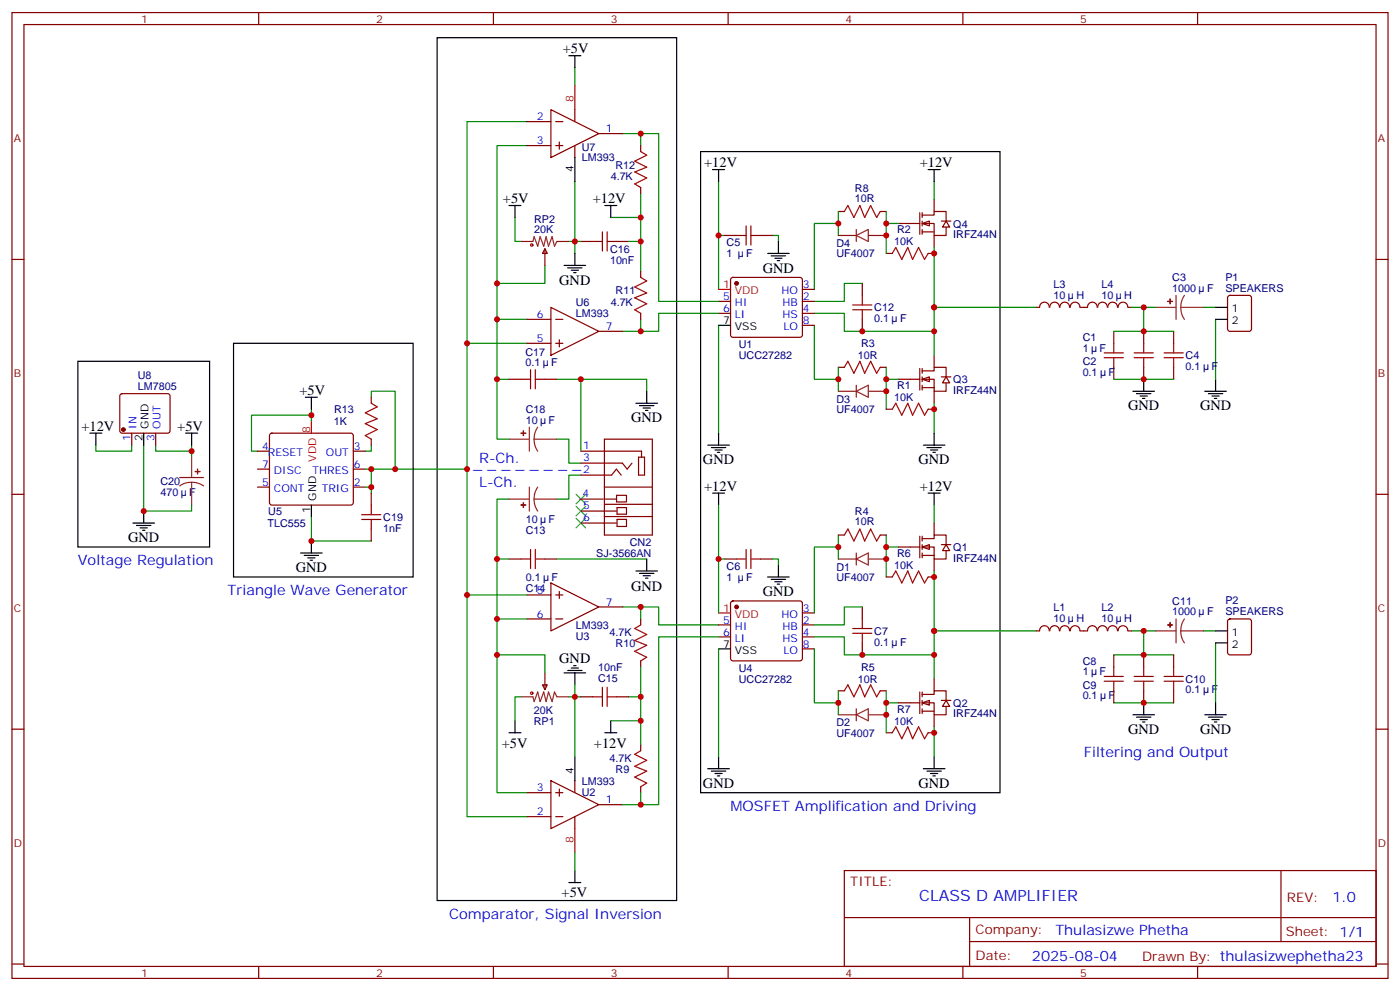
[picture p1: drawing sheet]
<svg xmlns="http://www.w3.org/2000/svg" width="412mm" height="292mm" viewBox="0 0 412 292" stroke-linecap="round" stroke-linejoin="round" font-family="sans-serif">
<g fill="none" stroke="#870000" stroke-width=".35">
<path d="M3.5 3.7h405.4v284.3h-405.4zM7.1 7.2h398.2v277.3h-398.2zM76.2 3.7v3.5M145.3 3.7v3.5M214.5 3.7v3.5M283.6 3.7v3.5M352.8 3.7v3.5M3.5 76.4h3.6M405.3 76.4h3.6M305.2 90.5h1M306.3 90.5a1.41 1.41 0 0 1 1.4-1.5 1.41 1.41 0 0 1 1.4 1.5M309.2 90.5a1.41 1.41 0 0 1 1.5-1.5 1.41 1.41 0 0 1 1.4 1.5"/>
<path d="M312.2 90.5a1.41 1.41 0 0 1 1.4-1.5 1.41 1.41 0 0 1 1.4 1.5M315.3 90.5a1.41 1.41 0 0 1 1.4-1.5 1.41 1.41 0 0 1 1.4 1.5M318.2 90.5h2.1M320.4 90.5a1.41 1.41 0 0 1 1.4-1.5 1.41 1.41 0 0 1 1.4 1.5M323.4 90.5a1.41 1.41 0 0 1 1.4-1.5 1.41 1.41 0 0 1 1.4 1.5M326.3 90.5a1.41 1.41 0 0 1 1.4-1.5 1.41 1.41 0 0 1 1.5 1.5M328.1 97.5v3.6M329.4 90.5a1.41 1.41 0 0 1 1.4-1.5 1.41 1.41 0 0 1 1.4 1.5M332.3 90.5h1.1M336.9 97.5v3.6M345.7 97.5v3.6M328.1 108.1v3.6"/>
<path d="M336.9 108.1v3.6M345.7 108.1v3.6M3.5 145.5h3.6M246.9 157.5h1.8M259.3 157.5h1.8M405.3 145.5h3.6M213.4 164.6h3.6M215.4 177.1l.5-.2h19.8l.5 .2 .2 .5v16.3l-.3 .5-.4 .2h-19.8l-.5-.3-.2-.4v-16.3zM224 164.6h3.5M254 178.7v3.5M261.1 169.9h1.7M273.4 169.9h1.8"/>
<path d="M211.7 184h3.5M211.7 187.5h3.5M236.4 184h3.5M236.4 180.4h3.5M236.4 187.5h3.5M236.4 191h3.5M254 189.3v3.5M305.2 185.7h1M306.3 185.7a1.41 1.41 0 0 1 1.4-1.5 1.41 1.41 0 0 1 1.4 1.5M309.2 185.7a1.41 1.41 0 0 1 1.5-1.5 1.41 1.41 0 0 1 1.4 1.5M312.2 185.7a1.41 1.41 0 0 1 1.4-1.5 1.41 1.41 0 0 1 1.4 1.5M315.3 185.7a1.41 1.41 0 0 1 1.4-1.5 1.41 1.41 0 0 1 1.4 1.5"/>
<path d="M323.2 185.7a1.41 1.41 0 0 0-1.4-1.5 1.41 1.41 0 0 0-1.4 1.5h-2.2M323.4 185.7a1.41 1.41 0 0 1 1.4-1.5 1.41 1.41 0 0 1 1.4 1.5M326.3 185.7a1.41 1.41 0 0 1 1.4-1.5 1.41 1.41 0 0 1 1.5 1.5M328.1 192.8v3.5M329.4 185.7a1.41 1.41 0 0 1 1.4-1.5 1.41 1.41 0 0 1 1.4 1.5M332.3 185.7h1.1M336.9 192.8v3.5M345.7 192.8v3.5M3.5 214.7h3.6M246.9 203.4h1.8M259.3 203.4h1.8M261.1 215.7h1.7"/>
<path d="M273.4 215.7h1.8M328.1 203.4v3.5M336.9 203.4v3.5M345.7 203.4v3.5M405.3 214.7h3.6M248.7 256.3h156.6v28.2h-156.6zM377.3 256.3v20.9M248.7 270.1h156.5M285.6 277.2h119.6M285.6 270.1v14.2M3.5 283.8h3.6M76.2 284.5v3.5"/>
<path d="M145.3 284.5v3.5M214.5 284.5v3.5M283.6 284.5v3.5M352.8 284.5v3.5M405.3 283.8h3.6"/>
</g>
<g fill="none" stroke="#008700" stroke-width=".35">
<path d="M328.1 97.5h17.6M333.4 90.5h3.5v7M336.9 90.5h3.5M354.5 90.5h3.6M358.1 94v17.7M328.1 111.7h17.6M211.7 148.7v31.7M246.9 157.5v3.5M261.1 157.5v3.5M275.2 148.7v5.3M183.4 178.7h10.6v5.3h17.7M211.7 164.6h1.7"/>
<path d="M227.5 164.6h1.8v1.7M246.9 164.6v-3.6h-7v19.4M264.6 161h-3.5v8.9M275.2 168.1v31.7M211.7 191v31.8M239.9 191v15.9h7v3.5M275.2 185.7h30M328.1 192.8h17.6M333.4 185.7h3.5v7.1M336.9 185.7h3.5M354.5 185.7h3.6M358.1 189.3v17.6"/>
<path d="M246.9 203.4v3.5M261.1 206.9h3.5M261.1 203.4v12.3M275.2 214v8.8M328.1 206.9h17.6"/>
</g>
<g fill="none" stroke="#a10000" stroke-width=".35">
<path d="M325.3 103.9h5.6M325.3 105.3h5.6M328.1 101.1v2.8M328.1 105.3v2.8M334.1 103.9h5.6M334.1 105.3h5.6M336.9 101.1v2.8M336.9 105.3v2.8M342.9 103.9h5.6M342.9 105.3h5.6M345.7 101.1v2.8M345.7 105.3v2.8"/>
<path d="M248.7 157.5l1.1-1.7 1.7 3.5 1.8-3.5 1.4 3.5 1.8-3.5 1.7 3.5 1.1-1.8M217 164.6h2.8M219.8 161.7v5.7M221.2 164.6h2.8M221.2 161.7v5.7M262.8 169.9l1.1-1.8 1.7 3.5 1.8-3.5 1.4 3.5 1.8-3.5 1.7 3.5 1.1-1.7M251.2 186.4h5.6M251.2 185h5.6M254 182.2v2.8M254 186.4v2.9M325.3 199.1h5.6M328.1 196.3v2.8"/>
<path d="M334.1 199.1h5.6M336.9 196.3v2.8M342.9 199.1h5.6M345.7 196.3v2.8M248.7 203.4l1.1-1.8 1.7 3.5 1.8-3.5 1.4 3.5 1.8-3.5 1.7 3.5 1.1-1.7M262.8 215.7l1.1-1.7 1.7 3.5 1.8-3.5 1.4 3.5 1.8-3.5 1.7 3.5 1.1-1.8M325.3 200.6h5.6M328.1 200.6v2.8M334.1 200.6h5.6M336.9 200.6v2.8M342.9 200.6h5.6M345.7 200.6v2.8"/>
</g>
<g fill="none" stroke="#000" stroke-width=".35">
<path d="M128.8 11.1h70.5v254h-70.5zM206.4 44.6h88.2v188.8h-88.2zM333.7 115.2h6.4M334.8 115.9h4.2M335.8 116.6h2.2M336.5 117.3h.8M336.9 111.7v3.5M354.9 115.2h6.3M356 115.9h4.2M357 116.6h2.1M357.7 117.3h.7M358.1 111.7v3.5"/>
<path d="M209.9 145.2h3.5M211.7 145.2v3.5M273.4 145.2h3.5M275.2 145.2v3.5M226.1 169.9h6.4M227.2 170.6h4.2M228.2 171.3h2.2M229 172h.7M229.3 166.3v3.6M211.7 191h3.5M333.7 210.4h6.4M334.8 211.1h4.2"/>
<path d="M335.8 211.8h2.2M336.5 212.5h.8M336.9 206.9v3.5M354.9 210.4h6.3M356 211.1h4.2M357 211.8h2.1M357.7 212.5h.7M358.1 206.9v3.5M208.5 226.3h6.3M209.5 227h4.3M210.6 227.7h2.1M211.3 228.4h.7"/>
<path d="M211.7 222.8v3.5M272 226.3h6.3M273 227h4.3M274.1 227.7h2.1M274.8 228.4h.7M275.2 222.8v3.5"/>
</g>
<g fill="none" stroke="#8c2424" stroke-width=".35">
<path d="M340.4 90.5h6M346.4 87v7M347.8 90.5l.3 1.8 .8 1.7M347.8 90.5h6.7M348.9 87l-.8 1.6-.3 1.9M246.9 164.6h5.3M252.2 164.6l3.6-1.8v3.5zM252.2 162.8v3.5M255.8 164.6h5.3M340.4 185.7h6M346.4 182.2v7.1M347.8 185.7l.3 1.9 .8 1.7"/>
<path d="M347.8 185.7h6.7M348.9 182.2l-.8 1.7-.3 1.8M246.9 210.4h5.3M252.2 208.7v3.5M252.2 210.4l3.6-1.7v3.5zM255.8 210.4h5.3"/>
</g>
<g fill="#8c2424" stroke="#8c2424" stroke-width=".35">
<path d="M344.7 183.3v1.4z"/>
<path d="M344 184h1.4z"/>
<path d="M344.7 88v1.4z"/>
<path d="M344 88.7l1.4 .1z"/>
</g>
<circle cx="217" cy="178.7" r=".53" fill="#870000" stroke="#870000" stroke-width=".35"/>
<path d="M211.7 180.4h3.5" fill="none" stroke="#f00" stroke-width=".35"/>
<g fill="#fff" stroke="#870000" stroke-width=".35">
<path d="M271.6 161l2.2-.7v1.4z"/>
<path d="M278.7 160.3l1.1 1.8h-2.2z"/>
</g>
<path d="M270.9 157.9v6.3M271.6 158.6h3.6v-1.1h3.5v2.8M271.6 157.9v1.4M275.2 154v3.5M264.6 161h6.3M271.6 161h3.6v3.6h3.5v-2.5M271.6 163.5h3.6M271.6 160.3v1.4M271.6 162.8v1.4M275.2 164.6v3.5M277.3 160.3h2.8" fill="none" stroke="#870000" stroke-width=".35"/>
<g fill="#fff" stroke="#870000" stroke-width=".35">
<path d="M271.6 206.9l2.2-.7v1.4z"/>
<path d="M278.7 206.2l1.1 1.8h-2.2z"/>
</g>
<path d="M275.2 199.8v3.6M264.6 206.9h6.3M270.9 203.7v6.4M271.6 204.4h3.6v-1h3.5v2.8M271.6 206.9h3.6v3.5h3.5v-2.4M271.6 209.4h3.6M271.6 203.7v1.4M271.6 206.2v1.4M271.6 208.7v1.4M275.2 210.4v3.6M277.3 206.2h2.8" fill="none" stroke="#870000" stroke-width=".35"/>
<path d="M239.9 92.3h8.8v5.2h26.5M254 83.4h-5.3v5.3h-8.8M254 178.7h-5.3v5.3h-8.8M239.9 187.5h8.8v5.3h26.5" fill="none" stroke="#008700" stroke-width=".35"/>
<g fill="#fff" stroke="#870000" stroke-width=".35">
<path d="M271.6 111.7l2.2-.8v1.5z"/>
<path d="M278.7 110.9l1.1 1.8h-2.2z"/>
</g>
<path d="M264.6 111.7h6.3M270.9 108.5v6.3M271.6 109.2h3.6v-1.1h3.5v2.8M271.6 111.7h3.6v3.5h3.5v-2.5M271.6 114.1h3.6M271.6 108.5v1.4M271.6 110.9v1.5M271.6 113.4v1.4M275.2 104.6v3.5M275.2 115.2v3.5M277.3 110.9h2.8" fill="none" stroke="#870000" stroke-width=".35"/>
<g fill="#fff" stroke="#870000" stroke-width=".35">
<path d="M271.6 65.8l2.2-.7v1.4z"/>
<path d="M278.7 65.1l1.1 1.8h-2.2z"/>
</g>
<g fill="none" stroke="#870000" stroke-width=".35">
<path d="M155.2 35.8h7.1M162.3 32.3l14.1 7-14.1 7.1zM163.7 35.8h2.1M169.3 32.3v3.5M176.4 39.3h7M155.2 42.9h7.1M163.7 42.9h2.1M164.7 41.8v2.1M169.3 42.9v3.5M188.7 42.9v1.7M188.7 55.2v1.8M275.2 58.7v3.6"/>
<path d="M160.5 73.2l.7 1.4h-1.4zM160.5 73.2v4.9M171.1 71.1h3.5M181.7 71.1h3.5M188.7 79.9v1.8M213.4 69.3h3.6M224 69.3h3.5M246.9 62.3h1.8M259.3 62.3h1.8M261.1 74.6h1.7M264.6 65.8h6.3M270.9 62.6v6.4"/>
<path d="M271.6 63.3h3.6v-1h3.5v2.8M271.6 65.8h3.6v3.5h3.5v-2.4M271.6 68.3h3.6M271.6 62.6v1.4M271.6 65.1v1.4M271.6 67.6v1.4M273.4 74.6h1.8M275.2 69.3v3.5M277.3 65.1h2.8M155.2 94h7.1M162.3 90.5l14.1 7-14.1 7.1zM163.7 94h2.1"/>
<path d="M176.4 97.5h7M188.7 92.3v1.7M211.7 88.7h3.5M211.7 92.3h3.5M215.4 81.9l.5-.2h19.8l.5 .2 .2 .5v16.2l-.3 .5-.4 .2h-19.8l-.5-.2-.2-.5v-16.2zM236.4 88.7h3.5M236.4 85.2h3.5M236.4 92.3h3.5M236.4 95.8h3.5M254 83.4v3.6M254 94v3.5M361.8 87.2l.5-.2h5.6l.7 .4 .1 9.4-.5 .7h-5.9l-.6-.4-.1-9.4z"/>
<path d="M35.5 116.1l.5-.2h13.4l.5 .2 .2 .5v10.2l-.2 .5-.5 .2h-13.4l-.5-.2-.2-.5v-10.2zM109.4 116.9v1.8M149.9 111.7h3.6M155.2 101.1h7.1M160.5 111.7h3.5M163.7 101.1h2.1M164.7 100v2.1M246.9 108.1h1.8M259.3 108.1h1.8M38.8 127.5v3.6M45.9 127.5v3.6M75.8 132.8h3.6"/>
<path d="M75.8 138.1h3.6M79.6 127.7l.5-.2h23.3l.5 .2 .2 .5v19.8l-.3 .5-.4 .2h-23.3l-.5-.2-.2-.5v-19.8zM104.1 132.8h3.5M104.1 138.1h3.5M109.4 129.3v1.8M171.1 139.9h9.1l1.4-1.8 1.4 1.8M171.1 136.3h12.2l1.4 1.8 1.5-1.8M171.1 132.8h17.9v1.8M178 129.3h14.2v28.2h-14.2zM188.1 134.6h1.8v5.3h-1.8zM261.1 120.5h1.7M273.4 120.5h1.8"/>
<path d="M75.8 143.4h3.6M104.1 143.4h3.5M109.4 145.2v3.5M109.4 155.8v3.5M170.7 146.9h7M171.1 154h10.5M171.1 150.5h10.5M178 152.1h14.2M178 146.9h3.6M178.2 148.5h14M178.2 143.4h13.7M181.8 149.4h2.7v2h-2.7z"/>
<path d="M181.8 152.9h2.7v2.1h-2.7zM184.4 145.8h-2.8v2h2.8M184.5 145.8v2M149.9 164.6h3.6M155.2 175.2h7.1M160.5 164.6h3.5M162.3 171.6l14.1 7.1-14.1 7zM163.7 175.2h2.1M164.7 174.1v2.1M176.4 178.7h7M155.2 182.2h7.1M160.5 198.1v4.9"/>
<path d="M163.7 182.2h2.1M188.7 182.2v1.8M188.7 194.6v1.7M361.8 182.4l.5-.2h5.6l.7 .4 .1 9.5-.5 .6-5.9 .1-.6-.5-.1-9.4zM159.8 201.6h1.4l-.7 1.4zM171.1 205.1h3.5M181.7 205.1h3.5M188.7 219.3v1.7M155.2 233.4h7.1M162.3 229.8l14.1 7.1-14.1 7zM163.7 233.4h2.1M164.7 232.3v2.1"/>
<path d="M169.3 229.8v3.6M176.4 236.9h7M188.7 231.6v1.8M155.2 240.4h7.1M163.7 240.4h2.1M169.3 240.4v3.5"/>
</g>
<g fill="none" stroke="#008700" stroke-width=".35">
<path d="M169.3 19.9v5.3M155.2 35.8h-17.6v65.3h17.6M183.4 39.3h10.6v49.4h17.7M188.7 39.3v3.6M155.2 42.9h-8.8v86.4h3.5M169.3 53.4v21.2M188.7 57v7h-8.8M211.7 53.4v31.8M275.2 53.4v5.3M151.7 64v7.1h1.8M160.5 78.1v5.3h-14.1M167.6 71.1h3.5"/>
<path d="M185.2 71.1h3.5M188.7 64v15.9M211.7 69.3h1.7M227.5 69.3h1.8v1.8M246.9 69.3v-3.5h-7v19.4M246.9 62.3v3.5M261.1 62.3v3.5M264.6 65.8h-3.5v8.8M275.2 72.8v31.8M146.4 94h8.8M188.7 94v3.5M211.7 92.3h-17.7v5.2h-10.6"/>
<path d="M211.7 95.8v31.7M239.9 95.8v15.9h7v3.5M275.2 90.5h30M109.4 116.9v-1.7h7v22.9h-7M137.6 101.1v74.1M146.4 111.7h3.5M164 111.7h7.1v21.1M171.1 111.7h19.4v3.5M246.9 108.1v3.6M261.1 108.1v12.4M261.1 111.7h3.5M275.2 118.7v8.8"/>
<path d="M28.2 131.1v1.7h10.6v-1.7M42.3 131.1v19.4h14.1v-1.8M45.9 131.1v1.7h10.5v-1.7M56.4 132.8v1.8M91.7 122.2h-17.6v10.6h1.7M91.7 120.5v3.5M107.6 138.1h1.8v5.3h-1.8M109.4 131.1v1.7h-1.8M116.4 138.1h21.2M164 129.3h3.6v7h3.5M171.1 139.9h-3.5v7h-3.6M91.7 152.2v7.1h17.7"/>
<path d="M109.4 143.4v1.8M149.9 146.9h-3.5v86.5h8.8M146.4 164.6h3.5M155.2 175.2h-17.6v65.2h17.6M164 164.6h26.5M188.7 178.7v3.5M146.4 192.8h14.1v5.3M146.4 182.2h8.8M188.7 196.3v15.9M211.7 187.5h-17.7v49.4h-10.6M153.5 205.1h-1.8v7.1M167.6 205.1h3.5"/>
<path d="M169.3 201.6v21.2M179.9 212.2h8.8v7.1M185.2 205.1h3.5M188.7 233.4v3.5M169.3 251v5.3"/>
</g>
<g fill="none" stroke="#000" stroke-width=".35">
<path d="M167.6 16.4h3.5M169.3 16.4v3.5M169.3 46.4v7M209.9 49.9h3.5M211.7 49.9v3.5M273.4 49.9h3.5M275.2 49.9v3.5M149.9 60.5h3.6M151.7 60.5v3.5M166.2 78.1h6.3M167.2 78.8h4.2M168.3 79.6h2.1"/>
<path d="M169.3 74.6v3.5M178.2 60.5h3.5M179.9 60.5v3.5M226.1 74.6h6.4M227.2 75.3h4.2M228.2 76h2.2M229 76.7h.7M229.3 71.1v3.5M169 80.3h.7M211.7 95.8h3.5M358.1 90.5h3.5M358.1 94h3.5"/>
<path d="M22.9 106.4h38.8v54.6h-38.8zM68.8 101.1h52.9v68.8h-52.9zM90 116.9h3.5M91.7 116.9v3.6M187.3 118.7h6.4M188.4 119.4h4.2M190.5 115.2v3.5M26.5 127.5h3.5M28.2 127.5v3.6M42.3 127.5v3.6M54.7 127.5h3.5M56.4 127.5v3.6"/>
<path d="M189.4 120.1h2.2M190.1 120.8h.8M208.5 131.1h6.3M209.5 131.8h4.3M210.6 132.5h2.1M211.3 133.2h.7M211.7 127.5v3.6M272 131.1h6.3M273 131.8h4.3M274.1 132.5h2.1M274.8 133.2h.7M275.2 127.5v3.6"/>
<path d="M39.2 154h6.3M40.2 154.7h4.2M41.3 155.4h2.1M42 156.1h.7M42.3 150.5v3.5M91.7 148.7v3.5M91.7 159.3v3.5M88.5 162.8h6.4M89.6 163.5h4.2M90.7 164.2h2.1M91.4 164.9h.7M187.3 168.1h6.4"/>
<path d="M188.4 168.8h4.2M189.4 169.5h2.2M190.1 170.2h.8M190.5 164.6v3.5M166.2 198.1h6.3M167.2 197.4h4.2M168.3 196.7h2.1M169 196h.7M169.3 198.1v3.5M358.1 185.7h3.5M358.1 189.3h3.5M149.9 215.7h3.6"/>
<path d="M151.7 212.2v3.5M178.2 215.7h3.5M179.9 212.2v3.5M169.3 222.8v7M167.6 259.8h3.5M169.3 256.3v3.5"/>
</g>
<g fill="none" stroke="#a10000" stroke-width=".35">
<path d="M188.7 44.6l1.8 1.1-3.5 1.7 3.5 1.8-3.5 1.4 3.5 1.8-3.5 1.8 1.7 1M174.6 71.1h2.8M177.4 68.3v5.6M178.9 68.3v5.6M178.9 71.1h2.8M217 69.3h2.8M219.8 66.5v5.6M221.2 69.3h2.8M221.2 66.5v5.6M248.7 62.3l1.1-1.8 1.7 3.5 1.8-3.5 1.4 3.5 1.8-3.5 1.7 3.5 1.1-1.7M262.8 74.6l1.1-1.8 1.7 3.6 1.8-3.6 1.4 3.6 1.8-3.6 1.7 3.6 1.1-1.8M188.7 81.7l1.8 1-3.5 1.8 3.5 1.8-3.5 1.4 3.5 1.7-3.5 1.8 1.7 1.1"/>
<path d="M251.2 91.2h5.6M251.2 89.8h5.6M254 87v2.8M254 91.2v2.8M109.4 118.7l1.7 1.1-3.5 1.7 3.5 1.8-3.5 1.4 3.5 1.8-3.5 1.7 1.8 1.1M153.5 111.7h2.8M156.3 108.8v5.7M157.7 108.8v5.7M157.7 111.7h2.8M248.7 108.1l1.1-1.7 1.7 3.5 1.8-3.5 1.4 3.5 1.8-3.5 1.7 3.5 1.1-1.8M262.8 120.5l1.1-1.8 1.7 3.5 1.8-3.5 1.4 3.5 1.8-3.5 1.7 3.5 1.1-1.7M106.5 152.9h5.7"/>
<path d="M106.5 151.5h5.7M109.4 148.7v2.8M109.4 152.9v2.9M153.5 164.6h2.8M156.3 161.7v5.7M157.7 161.7v5.7M157.7 164.6h2.8M188.7 184l-1.7 1 3.5 1.8-3.5 1.8 3.5 1.4-3.5 1.7 3.5 1.8-1.8 1.1M174.6 205.1h2.8M177.4 202.3v5.7M178.9 202.3v5.7M178.9 205.1h2.8"/>
<path d="M188.7 221l-1.7 1.1 3.5 1.7-3.5 1.8 3.5 1.4-3.5 1.8 3.5 1.7-1.8 1.1"/>
<circle cx="156.6" cy="72.1" r=".35"/>
<circle cx="156.6" cy="204.1" r=".35"/>
</g>
<g fill="none" stroke="#8c2424" stroke-width=".35">
<path d="M153.5 71.1h3.5l.3-1.4 1.1 2.8 .7-2.8 1.1 2.8 .7-2.8 .7 2.8 1-2.8 .7 2.8 .7-1.4h3.6M246.9 69.3h5.3M252.2 67.6v3.5M252.2 69.3l3.6-1.7v3.5zM255.8 69.3h5.3M246.9 115.2h5.3M252.2 115.2l3.6-1.8v3.5zM252.2 113.4v3.5M255.8 115.2h5.3M56.4 134.6v6M149.9 129.3h6M155.9 125.8v7"/>
<path d="M157.3 129.3l.3 1.8 .8 1.7M157.3 129.3h6.7M158.4 125.8l-.8 1.6-.3 1.9M52.9 140.6h7.1M56.4 142l-1.8 .2-1.7 .9M56.4 142l1.9 .2 1.7 .9M56.4 142v6.7M149.9 146.9h6M155.9 143.4v7.1M157.3 146.9l.3 1.9 .8 1.7M157.3 146.9h6.7M158.4 143.4l-.8 1.7-.3 1.8"/>
<path d="M153.5 205.1h3.5l.3 1.5 1.1-2.9 .7 2.9 1.1-2.9 .7 2.9 .7-2.9 1 2.9 .7-2.9 .7 1.4h3.6"/>
</g>
<g fill="#870000" stroke="#870000" stroke-width=".35">
<circle cx="217" cy="83.4" r=".53"/>
<circle cx="36.3" cy="126.5" r=".53"/>
</g>
<path d="M169.3 25.2v7.1M211.7 85.2h3.5M91.7 124v3.5M169.3 243.9v7.1" fill="none" stroke="#f00" stroke-width=".35"/>
<path d="M169.7 152.6l2.8 2.8M169.7 149l2.8 2.9M169.7 145.5l2.8 2.8M172.5 152.6l-2.8 2.8M172.5 149l-2.8 2.9M172.5 145.5l-2.8 2.8" fill="none" stroke="#3c3" stroke-width=".35"/>
<g fill="#8c2424" stroke="#8c2424" stroke-width=".35">
<path d="M154.2 148v1.4z"/>
<path d="M153.5 148.7h1.4z"/>
<path d="M154.2 126.8v1.4z"/>
<path d="M153.5 127.5l1.4 .1z"/>
<path d="M57.5 138.8l1.4 .1z"/>
<path d="M58.2 138.1v1.4z"/>
</g>
<g fill="#c00">
<circle cx="336.9" cy="185.7" r=".88"/>
<circle cx="336.9" cy="206.9" r=".88"/>
<circle cx="336.9" cy="192.8" r=".88"/>
<circle cx="336.9" cy="97.5" r=".88"/>
<circle cx="336.9" cy="111.7" r=".88"/>
<circle cx="336.9" cy="90.5" r=".88"/>
<circle cx="188.7" cy="178.7" r=".88"/>
<circle cx="246.9" cy="161" r=".88"/>
<circle cx="261.1" cy="161" r=".88"/>
<circle cx="261.1" cy="206.9" r=".88"/>
<circle cx="275.2" cy="185.7" r=".88"/>
<circle cx="275.2" cy="169.9" r=".88"/>
<circle cx="261.1" cy="164.6" r=".88"/>
<circle cx="261.1" cy="210.4" r=".88"/>
<circle cx="246.9" cy="206.9" r=".88"/>
<circle cx="275.2" cy="215.7" r=".88"/>
<circle cx="275.2" cy="192.8" r=".88"/>
<circle cx="254" cy="192.8" r=".88"/>
<circle cx="211.7" cy="164.6" r=".88"/>
<circle cx="211.7" cy="69.3" r=".88"/>
<circle cx="254" cy="97.5" r=".88"/>
<circle cx="275.2" cy="97.5" r=".88"/>
<circle cx="275.2" cy="120.5" r=".88"/>
<circle cx="246.9" cy="111.7" r=".88"/>
<circle cx="261.1" cy="115.2" r=".88"/>
<circle cx="261.1" cy="69.3" r=".88"/>
<circle cx="275.2" cy="74.6" r=".88"/>
<circle cx="275.2" cy="90.5" r=".88"/>
<circle cx="261.1" cy="111.7" r=".88"/>
<circle cx="261.1" cy="65.8" r=".88"/>
<circle cx="246.9" cy="65.8" r=".88"/>
<circle cx="137.6" cy="138.1" r=".88"/>
<circle cx="116.4" cy="138.1" r=".88"/>
<circle cx="137.6" cy="175.2" r=".88"/>
<circle cx="137.6" cy="101.1" r=".88"/>
<circle cx="171.1" cy="111.7" r=".88"/>
<circle cx="169.3" cy="205.1" r=".88"/>
<circle cx="188.7" cy="212.2" r=".88"/>
<circle cx="188.7" cy="236.9" r=".88"/>
<circle cx="188.7" cy="205.1" r=".88"/>
<circle cx="146.4" cy="164.6" r=".88"/>
<circle cx="146.4" cy="192.8" r=".88"/>
<circle cx="146.4" cy="182.2" r=".88"/>
<circle cx="146.4" cy="94" r=".88"/>
<circle cx="146.4" cy="83.4" r=".88"/>
<circle cx="146.4" cy="111.7" r=".88"/>
<circle cx="188.7" cy="71.1" r=".88"/>
<circle cx="188.7" cy="97.5" r=".88"/>
<circle cx="188.7" cy="39.3" r=".88"/>
<circle cx="109.4" cy="138.1" r=".88"/>
<circle cx="91.7" cy="122.2" r=".88"/>
<circle cx="91.7" cy="159.3" r=".88"/>
<circle cx="109.4" cy="143.4" r=".88"/>
<circle cx="188.7" cy="64" r=".88"/>
<circle cx="169.3" cy="71.1" r=".88"/>
<circle cx="42.3" cy="150.5" r=".88"/>
<circle cx="56.4" cy="132.8" r=".88"/>
</g>
<text font-size="4.6" fill="#00f" x="270.8" y="265.3">CLASS D AMPLIFIER</text>
<g font-size="4.2">
<text x="165.8" y="15.7">+5V</text>
<text x="207.4" y="49.2">+12V</text>
<text x="270.9" y="49.2">+12V</text>
<text x="148.2" y="59.8">+5V</text>
<text x="174.6" y="59.8">+12V</text>
<text x="164.7" y="83.8">GND</text>
<text x="224.7" y="80.3">GND</text>
<text x="88.2" y="116.2">+5V</text>
<text x="185.9" y="124.4">GND</text>
<text x="332.3" y="120.8">GND</text>
<text x="353.5" y="120.8">GND</text>
<text x="24" y="126.8">+12V</text>
<text x="52.2" y="126.8">+5V</text>
<text x="207.1" y="136.7">GND</text>
<text x="270.6" y="136.7">GND</text>
<text x="207.4" y="144.5">+12V</text>
<text x="270.9" y="144.5">+12V</text>
<text x="37.7" y="159.6">GND</text>
<text x="87.1" y="168.5">GND</text>
<text x="185.9" y="174.1">GND</text>
<text x="224.7" y="175.5">GND</text>
<text x="164.7" y="195.2">GND</text>
<text x="147.8" y="220.1">+5V</text>
<text x="175" y="220.1">+12V</text>
<text x="332.3" y="216.1">GND</text>
<text x="353.5" y="216.1">GND</text>
<text x="207.1" y="232">GND</text>
<text x="270.6" y="232">GND</text>
<text x="165.4" y="264.2">+5V</text>
</g>
<g font-size="4.2" fill="#00f">
<text x="141.1" y="136.3">R-Ch.</text>
<text x="139.3" y="138.1">_ _ _ _ _ _ _ _</text>
<text x="141.1" y="143.4">L-Ch.</text>
<text x="22.9" y="166.3">Voltage Regulation</text>
<text x="67" y="175.2">Triangle Wave Generator</text>
<text x="319.3" y="222.8">Filtering and Output</text>
<text x="215.2" y="238.7">MOSFET Amplification and Driving</text>
<text x="392.5" y="265.6">1.0</text>
<text x="132.3" y="270.4">Comparator, Signal Inversion</text>
<text x="310.9" y="275.1">Thulasizwe Phetha</text>
<text x="304" y="282.9">2025-08-04</text>
</g>
<g font-size="3.9" fill="#800">
<text x="250.5" y="260.9">TITLE:</text>
<text x="379.1" y="265.6">REV:</text>
<text x="287.4" y="275.1">Company:</text>
<text x="378.7" y="275.7">Sheet: 1/1</text>
<text x="287.4" y="282.8">Date:</text>
<text x="336.4" y="282.8">Drawn By: thulasizwephetha23</text>
</g>
<g font-size="3.2" fill="#800">
<text x="41.6" y="6.7">1</text>
<text x="110.8" y="6.7">2</text>
<text x="179.9" y="6.7">3</text>
<text x="249.1" y="6.7">4</text>
<text x="318.2" y="6.7">5</text>
<text x="4.1" y="41.8">A</text>
<text x="405.9" y="41.8">A</text>
<text x="4.1" y="110.9">B</text>
<text x="405.9" y="110.9">B</text>
<text x="4.1" y="180.1">C</text>
<text x="405.9" y="180.1">C</text>
<text x="4.1" y="249.2">D</text>
<text x="405.9" y="249.2">D</text>
<text x="41.6" y="287.5">1</text>
<text x="110.8" y="287.5">2</text>
<text x="179.9" y="287.5">3</text>
<text x="249.1" y="287.5">4</text>
<text x="318.2" y="287.5">5</text>
</g>
<g font-size="3.2" fill="#00f">
<text x="158.1" y="35.5">2</text>
<text x="178.5" y="39">1</text>
<text x="158.1" y="42.5">3</text>
<text x="213" y="88.4">5</text>
<text x="230.2" y="86.6">HO</text>
<text x="236.5" y="88.4">2</text>
<text x="236.5" y="84.8">3</text>
<text x="158.1" y="93.7">6</text>
<text x="213" y="91.9">6</text>
<text x="216.5" y="90.1">HI</text>
<text x="216.5" y="93.7">LI</text>
<text x="230.5" y="90.1">HB</text>
<text x="230.5" y="93.7">HS</text>
<text x="236.5" y="91.9">4</text>
<text x="236.5" y="95.4">8</text>
<text x="158.1" y="100.7">5</text>
<text x="178.5" y="97.2">7</text>
<text x="230.8" y="97.2">LO</text>
<text x="38.5" y="129.7" transform="rotate(-90 38.5 129.7)">1</text>
<text x="40.2" y="126.2" transform="rotate(-90 40.2 126.2)">IN</text>
<text x="45.5" y="129.7" transform="rotate(-90 45.5 129.7)">3</text>
<text x="47.3" y="126.2" transform="rotate(-90 47.3 126.2)">OUT</text>
<text x="77.2" y="132.5">4</text>
<text x="77.2" y="137.8">7</text>
<text x="78.9" y="134.2">RESET</text>
<text x="96" y="134.2">OUT</text>
<text x="104.2" y="132.5">3</text>
<text x="104.2" y="137.8">6</text>
<text x="171.7" y="135.7">3</text>
<text x="171.7" y="132.1">1</text>
<text x="77.2" y="143.1">5</text>
<text x="80.7" y="139.5">DISC</text>
<text x="92" y="139.5">THRES</text>
<text x="104.2" y="143.1">2</text>
<text x="171.7" y="139.2">2</text>
<text x="80.7" y="144.8">CONT</text>
<text x="94.8" y="144.8">TRIG</text>
<text x="171.6" y="146.2">4</text>
<text x="171.7" y="149.8">5</text>
<text x="171.7" y="153.3">6</text>
<text x="158.1" y="174.8">5</text>
<text x="178.5" y="178.3">7</text>
<text x="158.1" y="181.9">6</text>
<text x="213" y="183.6">5</text>
<text x="216.5" y="185.4">HI</text>
<text x="230.2" y="181.9">HO</text>
<text x="230.5" y="185.4">HB</text>
<text x="236.5" y="183.6">2</text>
<text x="236.5" y="180.1">3</text>
<text x="213" y="187.1">6</text>
<text x="216.5" y="188.9">LI</text>
<text x="230.5" y="188.9">HS</text>
<text x="236.5" y="187.1">4</text>
<text x="236.5" y="190.7">8</text>
<text x="230.8" y="192.4">LO</text>
<text x="158.1" y="233">3</text>
<text x="178.5" y="236.5">1</text>
<text x="158.1" y="240.1">2</text>
</g>
<g font-size="3.2" fill="#f00">
<text x="169" y="30.2" transform="rotate(-90 169 30.2)">8</text>
<text x="213" y="84.8">1</text>
<text x="216.5" y="86.6">VDD</text>
<text x="91.4" y="127.4" transform="rotate(-90 91.4 127.4)">8</text>
<text x="93.1" y="135.9" transform="rotate(-90 93.1 135.9)">VDD</text>
<text x="213" y="180.1">1</text>
<text x="216.5" y="181.9">VDD</text>
<text x="169" y="248.1" transform="rotate(-90 169 248.1)">8</text>
</g>
<g font-size="3.2" fill="#000080">
<text x="171.4" y="47.5">LM393</text>
<text x="171.4" y="44.5">U7</text>
<text x="179.9" y="53">4.7K</text>
<text x="181.3" y="49.8">R12</text>
<text x="251.8" y="59.4">10R</text>
<text x="251.8" y="56.4">R8</text>
<text x="157.3" y="65.6">RP2</text>
<text x="157.3" y="68.6">20K</text>
<text x="264.2" y="68.7">R2</text>
<text x="280.8" y="70.1">IRFZ44N</text>
<text x="280.8" y="67">Q4</text>
<text x="179.7" y="77.6">10nF</text>
<text x="179.7" y="74.6">C16</text>
<text x="214" y="75.7">1</text>
<text x="214" y="72.6">C5</text>
<text x="219.8" y="75.7">F</text>
<text x="246.4" y="75.7">UF4007</text>
<text x="246.4" y="72.7">D4</text>
<text x="263.4" y="72.2">10K</text>
<text x="345.3" y="82.9">C3</text>
<text x="361" y="82.7">P1</text>
<text x="179.9" y="90">4.7K</text>
<text x="181.3" y="86.4">R11</text>
<text x="310.4" y="87.9">10</text>
<text x="310.4" y="84.7">L3</text>
<text x="317.1" y="87.9">H</text>
<text x="324.5" y="87.9">10</text>
<text x="324.5" y="84.7">L4</text>
<text x="331.2" y="87.9">H</text>
<text x="345.3" y="85.9">1000</text>
<text x="355.5" y="85.9">F</text>
<text x="361" y="85.9">SPEAKERS</text>
<text x="169.6" y="93.4">LM393</text>
<text x="169.6" y="90.2">U6</text>
<text x="257.5" y="94.8">0.1</text>
<text x="257.5" y="91.6">C12</text>
<text x="265.1" y="94.8">F</text>
<text x="318.9" y="100.5">C1</text>
<text x="154.8" y="107.8">0.1</text>
<text x="154.8" y="104.7">C17</text>
<text x="162.4" y="107.8">F</text>
<text x="217.6" y="105.7">UCC27282</text>
<text x="217.6" y="102.6">U1</text>
<text x="252.7" y="105.7">10R</text>
<text x="253.7" y="102.2">R3</text>
<text x="318.9" y="103.6">1</text>
<text x="318.9" y="107.5">C2</text>
<text x="323.9" y="103.6">F</text>
<text x="349.2" y="105.7">C4</text>
<text x="40.6" y="111.7">U8</text>
<text x="280.8" y="112.9">Q3</text>
<text x="318.9" y="110.6">0.1</text>
<text x="326.5" y="110.6">F</text>
<text x="349.2" y="108.9">0.1</text>
<text x="356.8" y="108.9">F</text>
<text x="40.6" y="114.8">LM7805</text>
<text x="246.4" y="118.6">D3</text>
<text x="263.4" y="118.1">10K</text>
<text x="264.2" y="114.5">R1</text>
<text x="280.8" y="115.9">IRFZ44N</text>
<text x="98.4" y="125.1">1K</text>
<text x="98.4" y="121.6">R13</text>
<text x="154.9" y="124.7">10</text>
<text x="154.9" y="121.7">C18</text>
<text x="161.6" y="124.7">F</text>
<text x="246.4" y="121.6">UF4007</text>
<text x="47.3" y="142.9">C20</text>
<text x="47.3" y="146">470</text>
<text x="55.8" y="146">F</text>
<text x="78.8" y="155.1">TLC555</text>
<text x="79" y="151.6">U5</text>
<text x="112.9" y="153.5">C19</text>
<text x="154.9" y="154">10</text>
<text x="161.6" y="154">F</text>
<text x="251.8" y="154.7">10R</text>
<text x="251.8" y="151.7">R4</text>
<text x="112.9" y="156.5">1nF</text>
<text x="154.9" y="157.2">C13</text>
<text x="185.5" y="160.9">CN2</text>
<text x="175.6" y="163.9">SJ-3566AN</text>
<text x="214" y="167.8">C6</text>
<text x="246.4" y="168">D1</text>
<text x="263.4" y="167.5">10K</text>
<text x="264.2" y="163.9">R6</text>
<text x="280.8" y="165.3">IRFZ44N</text>
<text x="280.8" y="162.3">Q1</text>
<text x="154.9" y="170.9">0.1</text>
<text x="162.5" y="170.9">F</text>
<text x="214" y="171">1</text>
<text x="219.8" y="171">F</text>
<text x="246.4" y="171">UF4007</text>
<text x="154.9" y="174.1">C14</text>
<text x="310.4" y="179.9">L1</text>
<text x="324.5" y="179.9">L2</text>
<text x="345.3" y="178.1">C11</text>
<text x="361" y="177.9">P2</text>
<text x="169.6" y="185.1">LM393</text>
<text x="310.4" y="183.2">10</text>
<text x="317.1" y="183.2">H</text>
<text x="324.5" y="183.2">10</text>
<text x="331.2" y="183.2">H</text>
<text x="345.3" y="181.2">1000</text>
<text x="355.5" y="181.2">F</text>
<text x="361" y="181.2">SPEAKERS</text>
<text x="169.6" y="188.3">U3</text>
<text x="179.6" y="187.2">4.7K</text>
<text x="181.3" y="190.4">R10</text>
<text x="257.5" y="190">0.1</text>
<text x="257.5" y="186.9">C7</text>
<text x="265.1" y="190">F</text>
<text x="176.2" y="197.5">10nF</text>
<text x="217.6" y="197.8">U4</text>
<text x="253.7" y="197.4">R5</text>
<text x="318.9" y="195.7">C8</text>
<text x="176.2" y="200.7">C15</text>
<text x="217.6" y="201">UCC27282</text>
<text x="252.7" y="201">10R</text>
<text x="318.9" y="202.8">C9</text>
<text x="318.9" y="198.8">1</text>
<text x="323.9" y="198.8">F</text>
<text x="349.2" y="201">C10</text>
<text x="264.2" y="209.8">R7</text>
<text x="280.8" y="208.1">Q2</text>
<text x="318.9" y="205.9">0.1</text>
<text x="326.5" y="205.9">F</text>
<text x="349.2" y="204.1">0.1</text>
<text x="356.8" y="204.1">F</text>
<text x="157.2" y="210.1">20K</text>
<text x="157.2" y="213.3">RP1</text>
<text x="246.4" y="213.8">D2</text>
<text x="263.4" y="213.3">10K</text>
<text x="280.8" y="211.2">IRFZ44N</text>
<text x="246.4" y="216.9">UF4007</text>
<text x="179.6" y="224.2">4.7K</text>
<text x="181.3" y="227.5">R9</text>
<text x="171.4" y="231">LM393</text>
<text x="171.4" y="234.2">U2</text>
</g>
<g font-size="3.2">
<text x="169" y="50.5" transform="rotate(-90 169 50.5)">4</text>
<text x="213" y="95.4">7</text>
<text x="362.9" y="91.9">1</text>
<text x="362.9" y="95.4">2</text>
<text x="216.5" y="97.2">VSS</text>
<text x="42" y="129.7" transform="rotate(-90 42 129.7)">2</text>
<text x="43.7" y="126.2" transform="rotate(-90 43.7 126.2)">GND</text>
<text x="93.1" y="147.4" transform="rotate(-90 93.1 147.4)">GND</text>
<text x="91.4" y="150.9" transform="rotate(-90 91.4 150.9)">1</text>
<text x="213" y="190.7">7</text>
<text x="362.9" y="187.1">1</text>
<text x="362.9" y="190.7">2</text>
<text x="216.5" y="192.4">VSS</text>
<text x="169" y="227.7" transform="rotate(-90 169 227.7)">4</text>
</g>
</svg>
